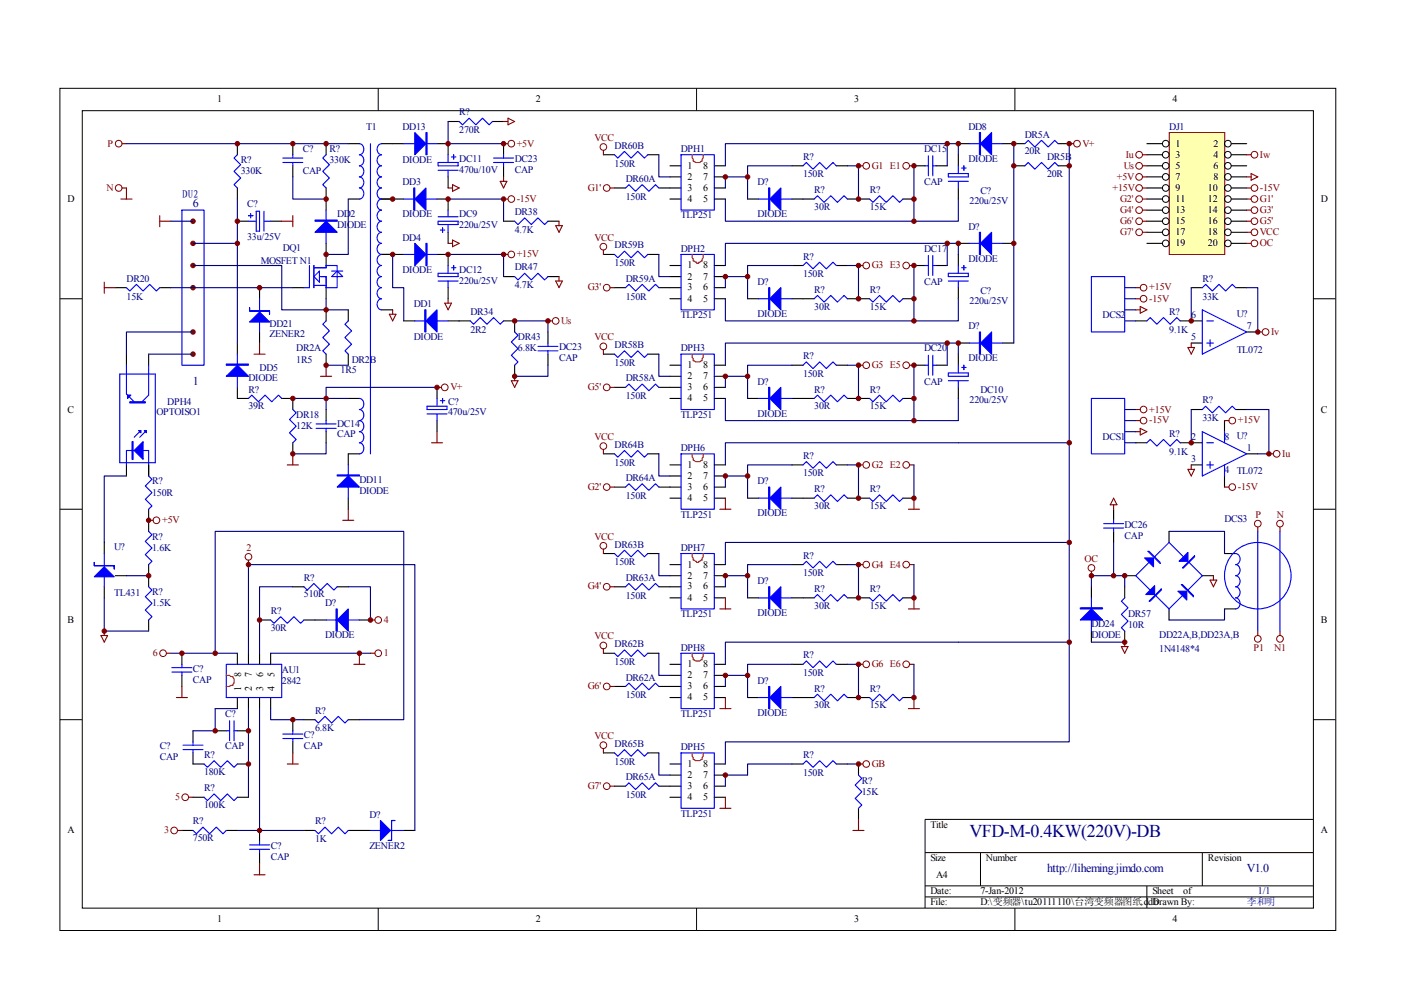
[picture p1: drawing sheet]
<svg xmlns="http://www.w3.org/2000/svg" width="297mm" height="210mm" viewBox="0 0 297 210" stroke-linecap="round" stroke-linejoin="round" font-family="sans-serif">
<g fill="none" stroke="#000" stroke-width=".21">
<path d="M12.7 18.7h270.5v178.6h-270.5zM80.2 18.7v4.7M147.7 18.7v4.7M215.2 18.7v4.7M17.4 23.5h261.1v169h-261.1zM12.7 63.3h4.7M278.4 63.3h4.7M12.7 108h4.7M278.4 108h4.7M12.7 152.6h4.7M278.4 152.6h4.7M278.4 173.7h-82.3v18.8"/>
<path d="M80.2 192.5v4.7M147.7 192.5v4.7M196.1 180.8h82.3M196.1 187.8h82.3M196.1 190.2h82.3M207.9 180.8v7M215.2 192.5v4.7M243.2 187.8v4.7M254.9 180.8v7"/>
</g>
<g fill="none" stroke="#000" stroke-width=".23">
<path d="M50.3 30.5v2.3M50.3 39.9v2.3M62.1 30.5v2.3M62.1 35.2v2.3M69.1 30.5v2.3M69.1 39.9v4.7M73.8 30.5h2.4M80.9 30.5h4.7M92.7 30.5h2.3v2.3M95 37.5v2.4M50.3 46.9h2.4M57.4 46.9h2.3"/>
<path d="M69.1 51.6v4.7M73.8 42.2h2.4M80.9 42.2h4.7M80.9 53.9h4.7M92.7 42.2h2.3v2.4M92.7 53.9h2.3v2.4M95 49.3v2.3M26.8 75.1v2.3M31.5 75.1v2.3M50.3 72.7v2.4M55 61v2.3M55 70.4v2.3"/>
<path d="M62.1 61h2.3M69.1 61v2.3M69.1 65.7v2.3M69.1 75.1v2.3M73.8 65.7v2.3M73.8 75.1v2.3M80.9 65.7h2.3M95 61v2.3M26.8 98.6v2.3M31.5 98.6v2.3M50.3 82.1v2.4h2.4M59.7 84.5h2.4v2.3"/>
<path d="M62.1 93.9v2.3M69.1 86.8v2.4M69.1 91.5v2.4M73.8 84.5h2.4M76.2 96.2h-2.4v2.4M92.7 82.1v2.4M92.7 89.2v2.3M22.1 115v2.4M31.5 108v4.7M31.5 119.7v4.7M73.8 105.6v2.4M22.1 124.4v2.4"/>
<path d="M24.5 122.1h2.3M31.5 131.5v2.3M38.6 138.5v2.4M50.3 138.5v2.4M52.7 138.5v2.4M55 138.5v2.4M55 131.5h2.4M57.4 138.5v2.4M62.1 124.4h2.3M64.4 131.5h4.7M71.5 124.4h2.3M76.2 131.5h2.3"/>
<path d="M38.6 143.2v2.3M40.9 159.6v2.4h2.4M40.9 154.9v2.4M45.6 154.9h2.4M50.3 147.9v2.3M50.3 154.9h2.4M52.7 147.9v2.3M55 147.9v2.3M57.4 147.9v2.3M62.1 152.6v2.3M62.1 157.3v2.3M64.4 152.6h2.4"/>
<path d="M73.8 152.6h2.4M38.6 176.1h2.3M40.9 169h2.4M48 176.1h2.3M50.3 162h2.4M50.3 169h2.4M55 176.1v2.3M64.4 176.1h2.4M73.8 176.1h4.7M85.6 176.1h2.4M55 180.8v2.3"/>
</g>
<g fill="none" stroke="#00f" stroke-width=".23">
<path d="M50.3 32.8l-.7 .7 1.4 1.4-1.4 1.4 1.4 1.4-1.4 1.5 .7 .7M60 34.5h4.2M60 33.5h4.2M62.1 32.8v.7M62.1 34.5v.7M69.1 32.8l-.7 .7 1.4 1.4-1.4 1.4 1.4 1.4-1.4 1.5 .7 .7M76.2 30.5a1.2 1.2 0 0 1 .9 1.1 1.2 1.2 0 0 1-.9 1.2 1.2 1.2 0 0 1 .9 1.2 1.2 1.2 0 0 1-.9 1.2 1.2 1.2 0 0 1 .9 1.1 1.2 1.2 0 0 1-.9 1.2 1.2 1.2 0 0 1 .9 1.2 1.2 1.2 0 0 1-.9 1.2 1.2 1.2 0 0 1 .9 1.1 1.2 1.2 0 0 1-.9 1.2M78.5 30.5v65.7M80.9 30.5a1.21 1.21 0 0 0-.9 1.1 1.21 1.21 0 0 0 .9 1.2 1.2 1.2 0 0 0-.9 1.2 1.2 1.2 0 0 0 .9 1.2 1.2 1.2 0 0 0-.9 1.1 1.2 1.2 0 0 0 .9 1.2 1.2 1.2 0 0 0-.9 1.2 1.2 1.2 0 0 0 .9 1.2 1.2 1.2 0 0 0-.9 1.1 1.2 1.2 0 0 0 .9 1.2 1.2 1.2 0 0 0-.9 1.2 1.2 1.2 0 0 0 .9 1.2 1.2 1.2 0 0 0-.9 1.1 1.2 1.2 0 0 0 .9 1.2 1.21 1.21 0 0 0-.9 1.2 1.21 1.21 0 0 0 .9 1.2 1.2 1.2 0 0 0-.9 1.1 1.2 1.2 0 0 0 .9 1.2 1.2 1.2 0 0 0-.9 1.2 1.2 1.2 0 0 0 .9 1.1 1.2 1.2 0 0 0-.9 1.2 1.2 1.2 0 0 0 .9 1.2 1.2 1.2 0 0 0-.9 1.2 1.2 1.2 0 0 0 .9 1.1 1.2 1.2 0 0 0-.9 1.2 1.2 1.2 0 0 0 .9 1.2 1.2 1.2 0 0 0-.9 1.2 1.2 1.2 0 0 0 .9 1.1 1.2 1.2 0 0 0-.9 1.2 1.2 1.2 0 0 0 .9 1.2M85.6 30.5h7.1M92.9 34.5h4.2v.7h-4.2zM92.9 36.1h4.2"/>
<path d="M95 32.8v1.7M95 36.1v1.4M95.7 33.3h1M96.2 32.8v.9M38.6 44.6h4.7v32.8h-4.7zM52.7 45.7h.9M52.7 46.9h1.6M53.1 45.3v.9M54.3 44.8h.7v4.2h-.7zM56 46.9h1.4M56 44.8v4.2M65.6 56.3v4.7h-1.2"/>
<path d="M66.6 56.8h2.5v-.5h2.4v4.7h-2.4v-2.4h-1.4M66.6 56.3v4.7M66.6 58.6l1.1-1.1v2.3zM69.1 44.6v7M70.3 58.6l1.2-1.1 1.2 1.1zM70.3 57.5h2.4M85.6 42.2h7.1M85.6 53.9h7.1M92.9 57.9h4.2v.7h-4.2zM92.9 46.9h4.2v.7h-4.2zM92.9 46h4.2M92.9 59.6h4.2"/>
<path d="M93.4 48.8h.9M93.8 48.3v1M95 44.6v1.4M95 47.6v1.7M95 56.3v1.6M95 59.6v1.4M95.7 56.8h1M96.2 56.3v.9M25.4 79.3h7.5v18.8h-7.5zM26.8 77.4v6.1l1.7 1.7M31.5 77.4v6.4l-1.4 1.4M50.3 75.1v7"/>
<path d="M55 63.3v7.1M66.6 60.5h2.5M69.1 68l-.7 .7 1.4 1.5-1.4 1.4 1.4 1.4-1.4 1.4 .7 .7M73.8 68l-.7 .7 1.4 1.5-1.4 1.4 1.4 1.4-1.4 1.4 .7 .7M26.8 98.6v-3.1h4.7v3.1M29.9 91.3l-1.4 1.4M31 91.3l-1.4 1.4M52.7 84.5l.7-.7 1.4 1.4 1.4-1.4 1.4 1.4 1.4-1.4 .7 .7M62.1 86.8l.7 .7-1.4 1.4 1.4 1.5-1.4 1.4 1.4 1.4-.7 .7M67 89.9h4.3M67 90.8h4.3M69.1 89.2v.7"/>
<path d="M69.1 90.8v.7M73.8 98.6v7M76.2 84.5a1.2 1.2 0 0 1 .9 1.2 1.2 1.2 0 0 1-.9 1.1 1.2 1.2 0 0 1 .9 1.2 1.2 1.2 0 0 1-.9 1.2 1.2 1.2 0 0 1 .9 1.2 1.2 1.2 0 0 1-.9 1.1 1.2 1.2 0 0 1 .9 1.2 1.2 1.2 0 0 1-.9 1.2 1.2 1.2 0 0 1 .9 1.2 1.2 1.2 0 0 1-.9 1.1M90.5 86.1h4.3v.7h-4.3zM90.5 87.8h4.3M92.7 84.5v1.6M92.7 87.8v1.4M93.4 85h.9M93.8 84.5v.9M22.1 117.4v7M31.5 100.9l.7 .7-1.4 1.4 1.4 1.4-1.4 1.5 1.4 1.4-.7 .7M31.5 112.7l.7 .7-1.4 1.4 1.4 1.4-1.4 1.4 1.4 1.4-.7 .7"/>
<path d="M31.5 124.4l.7 .7-1.4 1.4 1.4 1.4-1.4 1.4 1.4 1.5-.7 .7M57.4 131.5l.7 .7 1.4-1.4 1.4 1.4 1.4-1.4 1.4 1.4 .7-.7M64.4 124.4l.7 .7 1.5-1.4 1.4 1.4 1.4-1.4 1.4 1.4 .7-.7M69.1 131.5h7.1M36.4 142.5h4.3M36.4 141.6h4.3M38.6 140.9v.7M38.6 142.5v.7M38.8 158.9h4.2M38.8 158h4.2M40.9 157.3v.7M40.9 158.9v.7"/>
<path d="M48 140.9h11.7v7h-11.7zM48 154.9h.7M48.7 152.8v4.3M49.6 154.9h.7M49.6 152.8v4.3M60 156.6h4.2M60 155.6h4.2M62.1 154.9v.7M62.1 156.6v.7M66.8 152.6l.7 .7 1.4-1.4 1.4 1.4 1.4-1.4 1.4 1.4 .7-.7M40.9 176.1l.7 .7 1.4-1.4 1.4 1.4 1.5-1.4 1.4 1.4 .7-.7M43.3 162l.7 .7 1.4-1.4 1.4 1.4 1.4-1.4 1.4 1.4 .7-.7"/>
<path d="M43.3 169l.7 .7 1.4-1.4 1.4 1.4 1.4-1.4 1.4 1.4 .7-.7M52.9 179.1h4.2M55 178.4v.7M66.8 176.1l.7 .7 1.4-1.4 1.4 1.4 1.4-1.4 1.4 1.4 .7-.7M78.5 176.1h7.1M52.9 180.1h4.2M55 180.1v.7"/>
</g>
<g fill="#00f" stroke="#00f" stroke-width=".23">
<path d="M66.8 49.3l2.3-2.4 2.4 2.4z"/>
<path d="M71.5 103.3l2.3-2.4 2.4 2.4z"/>
<path d="M50.3 77.4l2.4 2.4h-4.7z"/>
<path d="M28.5 95.5l1.8-1.9v3.8z"/>
<path d="M30.6 91.3h.4v.5z"/>
<path d="M29.4 91.3h.5v.5z"/>
<path d="M27 83.8h.7l-.7 .7z"/>
<path d="M52.9 68.3l2.1-2.1 2.1 2.1z"/>
<path d="M71.5 131.5l2.3-2.4v4.7z"/>
<path d="M80.7 174l2.1 2.1-2.1 2.1z"/>
<path d="M88 28.1l2.3 2.4-2.3 2.3z"/>
<path d="M20 122.3l2.1-2.1 2.1 2.1z"/>
<path d="M90.3 39.9v4.7l-2.3-2.4z"/>
<path d="M88 51.6l2.3 2.3-2.3 2.4z"/>
<path d="M66.8 46.7h4.7v.2h-4.7z" fill-rule="evenodd"/>
<path d="M71.5 100.7h4.7v.2h-4.7z" fill-rule="evenodd"/>
<path d="M48 77.2h4.7v.2h-4.7z" fill-rule="evenodd"/>
<path d="M28 93.6h.2v3.8h-.2z" fill-rule="evenodd"/>
<path d="M27.5 85.2h3.3v.2h-3.3z" fill-rule="evenodd"/>
<path d="M52.9 65.2v.7h4.2v.7v-.7h-4.2z" fill-rule="evenodd"/>
<path d="M71.3 129.1h.2v4.7h-.2z" fill-rule="evenodd"/>
<path d="M83 174v4.2h-.7h.7v-4.2h.7z" fill-rule="evenodd"/>
<path d="M90.3 28.1h.2v4.7h-.2z" fill-rule="evenodd"/>
<path d="M20 119.2v.7h4.2v.8v-.8h-4.2z" fill-rule="evenodd"/>
<path d="M87.7 39.9h.3v4.7h-.3z" fill-rule="evenodd"/>
<path d="M90.3 51.6h.2v4.7h-.2z" fill-rule="evenodd"/>
</g>
<g fill="none" stroke="#800000" stroke-width=".21">
<circle cx="25.2" cy="30.5" r=".71"/>
<circle cx="25.2" cy="39.9" r=".71"/>
<circle cx="108.4" cy="30.5" r=".7"/>
<circle cx="94.3" cy="82.1" r=".71"/>
<circle cx="33.2" cy="110.3" r=".71"/>
<circle cx="52.7" cy="118.1" r=".7"/>
<circle cx="34.6" cy="138.5" r=".7"/>
<circle cx="80.2" cy="138.5" r=".71"/>
<circle cx="80.2" cy="131.5" r=".71"/>
<circle cx="36.9" cy="176.1" r=".71"/>
<circle cx="39.3" cy="169" r=".71"/>
</g>
<g fill="none" stroke="#800000" stroke-width=".23">
<path d="M25.9 30.5h.9M25.9 39.9h.9v2.3M95 39.9h.9M95.9 39.2l1.5 .7-1.5 .7zM106.8 30.5h.9M25.6 42.2h2.4M33.9 45.7v2.4M33.9 46.9h2.3M59.7 46.9h2.4M62.1 45.7v2.4M95 51.6h.9M95.9 50.9l1.5 .7-1.5 .7z"/>
<path d="M53.9 75.1h2.3M55 72.7v2.4M68 79.8h2.3M69.1 77.4v2.4M82.5 66.6h1.5l-.8 1.4zM83.2 65.7v.9M60.9 98.6h2.4M62.1 96.2v2.4M91.5 93.9h2.3M92.7 82.1h.9M92.7 91.5v2.4M31.5 110.3h1"/>
<path d="M52.7 118.8v.9M72.7 110.3h2.3M73.8 108v2.3M21.4 134.7h1.4l-.7 1.5zM22.1 133.8v.9M35.3 138.5h.9M76.2 138.5v2.4M78.5 131.5h1M78.5 138.5h1M37.4 147.9h2.3M38.6 145.5v2.4M62.1 159.6v2.4"/>
<path d="M75 140.9h2.4M37.6 176.1h1M40 169h.9M60.9 162h2.4M53.9 185.5h2.3M55 183.1v2.4"/>
</g>
<g fill="#800000" stroke="#800000" stroke-width=".21">
<circle cx="40.9" cy="61" r=".47"/>
<circle cx="40.9" cy="56.3" r=".47"/>
<circle cx="40.9" cy="51.6" r=".47"/>
<circle cx="40.9" cy="46.9" r=".47"/>
<circle cx="40.9" cy="75.1" r=".47"/>
<circle cx="40.9" cy="70.4" r=".47"/>
<circle cx="69.1" cy="30.5" r=".47"/>
<circle cx="50.3" cy="30.5" r=".47"/>
<circle cx="62.1" cy="30.5" r=".47"/>
<circle cx="69.1" cy="42.2" r=".47"/>
<circle cx="69.1" cy="53.9" r=".47"/>
<circle cx="69.1" cy="77.4" r=".47"/>
<circle cx="69.1" cy="65.7" r=".47"/>
<circle cx="55" cy="61" r=".47"/>
<circle cx="62.1" cy="84.5" r=".47"/>
<circle cx="62.1" cy="96.2" r=".47"/>
<circle cx="50.3" cy="51.6" r=".47"/>
<circle cx="50.3" cy="46.9" r=".47"/>
<circle cx="45.6" cy="154.9" r=".47"/>
<circle cx="52.7" cy="154.9" r=".47"/>
<circle cx="52.7" cy="162" r=".47"/>
<circle cx="55" cy="131.5" r=".47"/>
<circle cx="78.5" cy="131.5" r=".47"/>
<circle cx="55" cy="176.1" r=".47"/>
<circle cx="76.2" cy="138.5" r=".47"/>
<circle cx="38.6" cy="138.5" r=".47"/>
<circle cx="62.1" cy="152.6" r=".47"/>
<circle cx="45.6" cy="138.5" r=".47"/>
<circle cx="69.1" cy="84.5" r=".47"/>
<circle cx="92.7" cy="82.1" r=".47"/>
<circle cx="31.5" cy="122.1" r=".47"/>
<circle cx="31.5" cy="110.3" r=".47"/>
<circle cx="22.1" cy="133.8" r=".47"/>
<circle cx="52.7" cy="119.7" r=".47"/>
<circle cx="83.2" cy="42.2" r=".47"/>
</g>
<g fill="none" stroke="#000080" stroke-width=".23">
<path d="M26.8 30.5h47M62.1 37.5v4.7h7M36.2 46.9h4.7M40.9 56.3h18.8v9.4h9.4M50.3 42.2v9.4h-9.4M50.3 51.6v21.1M73.8 42.2v11.7h-4.7M31.5 75.1h9.4M40.9 70.4h-14.1v4.7M40.9 61h21.2M69.1 63.3v2.4h4.7M69.1 77.4h4.7"/>
<path d="M62.1 84.5h11.7M69.1 93.9v2.3h-7M92.7 82.1h-23.6v4.7M26.8 100.9h-4.7v14.1M22.1 126.8v7h9.4M26.8 122.1h4.7M36.2 138.5h14.1M45.6 138.5v-25.8h40v39.9h-9.4M52.7 138.5v-18.8h35.3v56.4M57.4 138.5h21.1M62.1 124.4h-7.1v14.1M73.8 124.4h4.7v7.1"/>
<path d="M50.3 150.2h-4.7v4.7h-4.7M52.7 150.2v18.8M55 150.2v25.9M57.4 150.2v2.4h7M50.3 176.1h14.1"/>
</g>
<path d="M48 143.2h.7l.2 .2h.5a2.01 2.01 0 0 1 0 1.9h-.5l-.2 .2h-.7" fill="none" stroke="#f00" stroke-width=".23"/>
<path d="M248 28.2h11.7v25.7h-11.7z" fill="#ffffb0"/>
<g fill="none" stroke="#800000" stroke-width=".21">
<path d="M247.9 28.1h11.8v25.8h-11.8z"/>
<circle cx="127.9" cy="31.2" r=".71"/>
<circle cx="128.6" cy="39.9" r=".7"/>
<circle cx="183.7" cy="35.2" r=".71"/>
<circle cx="192.1" cy="35.2" r=".71"/>
<circle cx="228.3" cy="30.5" r=".71"/>
<circle cx="241.5" cy="35.2" r=".71"/>
<circle cx="241.5" cy="32.8" r=".71"/>
<circle cx="241.5" cy="37.5" r=".71"/>
<circle cx="241.5" cy="39.9" r=".71"/>
<circle cx="266" cy="32.8" r=".71"/>
<circle cx="266" cy="39.9" r=".7"/>
<circle cx="108.4" cy="53.9" r=".7"/>
<circle cx="108.4" cy="42.2" r=".7"/>
<circle cx="127.9" cy="52.3" r=".71"/>
<circle cx="183.7" cy="56.3" r=".7"/>
<circle cx="192.1" cy="56.3" r=".7"/>
<circle cx="241.5" cy="49.2" r=".71"/>
<circle cx="241.5" cy="44.6" r=".71"/>
<circle cx="241.5" cy="46.9" r=".71"/>
<circle cx="241.5" cy="42.2" r=".71"/>
<circle cx="266" cy="49.2" r=".71"/>
<circle cx="266" cy="51.6" r=".71"/>
<circle cx="266" cy="44.6" r=".7"/>
<circle cx="266" cy="46.9" r=".7"/>
<circle cx="266" cy="42.2" r=".7"/>
<circle cx="117.8" cy="68" r=".71"/>
<circle cx="127.9" cy="73.4" r=".71"/>
<circle cx="128.6" cy="61" r=".7"/>
<circle cx="183.7" cy="77.4" r=".7"/>
<circle cx="192.1" cy="77.4" r=".7"/>
<circle cx="242.5" cy="61" r=".7"/>
<circle cx="242.5" cy="63.3" r=".7"/>
<circle cx="268.3" cy="70.4" r=".71"/>
<circle cx="127.9" cy="94.6" r=".71"/>
<circle cx="128.6" cy="82.1" r=".71"/>
<circle cx="183.7" cy="98.6" r=".71"/>
<circle cx="192.1" cy="98.6" r=".71"/>
<circle cx="242.5" cy="86.8" r=".7"/>
<circle cx="242.5" cy="89.2" r=".7"/>
<circle cx="261.3" cy="89.2" r=".71"/>
<circle cx="270.7" cy="96.2" r=".71"/>
<circle cx="127.9" cy="115.7" r=".71"/>
<circle cx="128.6" cy="103.3" r=".7"/>
<circle cx="183.7" cy="119.7" r=".7"/>
<circle cx="192.1" cy="119.7" r=".7"/>
<circle cx="261.3" cy="103.3" r=".71"/>
<circle cx="266.7" cy="111" r=".71"/>
<circle cx="271.4" cy="111" r=".71"/>
<circle cx="127.9" cy="136.9" r=".71"/>
<circle cx="128.6" cy="124.4" r=".7"/>
<circle cx="231.4" cy="120.4" r=".71"/>
<circle cx="266.7" cy="135.4" r=".71"/>
<circle cx="271.4" cy="135.4" r=".71"/>
<circle cx="127.9" cy="158" r=".71"/>
<circle cx="128.6" cy="145.5" r=".71"/>
<circle cx="183.7" cy="140.8" r=".71"/>
<circle cx="192.1" cy="140.8" r=".71"/>
<circle cx="128.6" cy="166.7" r=".7"/>
<circle cx="183.7" cy="162" r=".7"/>
</g>
<g fill="none" stroke="#000" stroke-width=".21">
<circle cx="247.2" cy="35.2" r=".71"/>
<circle cx="247.2" cy="32.8" r=".71"/>
<circle cx="247.2" cy="30.5" r=".7"/>
<circle cx="247.2" cy="37.5" r=".7"/>
<circle cx="247.2" cy="39.9" r=".7"/>
<circle cx="260.3" cy="35.2" r=".71"/>
<circle cx="260.3" cy="32.8" r=".71"/>
<circle cx="260.3" cy="39.9" r=".71"/>
<circle cx="260.3" cy="37.5" r=".71"/>
<circle cx="260.3" cy="30.5" r=".71"/>
<circle cx="247.2" cy="49.2" r=".71"/>
<circle cx="247.2" cy="51.6" r=".71"/>
<circle cx="247.2" cy="44.6" r=".7"/>
<circle cx="247.2" cy="46.9" r=".7"/>
<circle cx="247.2" cy="42.2" r=".7"/>
<circle cx="260.3" cy="49.2" r=".71"/>
<circle cx="260.3" cy="51.6" r=".71"/>
<circle cx="260.3" cy="44.6" r=".71"/>
<circle cx="260.3" cy="46.9" r=".71"/>
<circle cx="260.3" cy="42.2" r=".71"/>
</g>
<g fill="none" stroke="#000" stroke-width=".23">
<path d="M95 25.8h2.4M104.4 25.8h2.4M106.8 30.5v2.3M106.8 35.2v2.3M127.9 32.8h2.4M130.3 39.9h2.3M137.3 32.8h2.4M139.7 39.9h4.7M142 35.2h2.4M142 37.5h2.4M151.4 35.2h2.4M151.4 37.5h2.4"/>
<path d="M151.4 39.9h2.4M167.9 35.2h2.4M177.3 35.2h2.4M193.8 35.2h2.3M198.5 35.2h2.3M203.2 30.5h2.3M203.2 32.8v2.4M203.2 39.9v2.3M212.6 30.5h4.7M214.9 35.2h2.4M224.3 30.5h2.4M224.3 35.2h2.4"/>
<path d="M243.2 30.5h3.3M243.2 32.8h3.3M243.2 35.2h3.3M243.2 37.5h3.3M243.2 39.9h3.3M261 30.5h3.3M261 32.8h3.3M261 35.2h3.3M261 37.5h3.3M261 39.9h3.3M106.8 46.9h2.3M106.8 58.6h2.3"/>
<path d="M116.2 46.9h2.3M116.2 58.6h2.3M127.9 53.9h2.4M137.3 53.9h2.4M142 42.2h2.4M142 58.6h2.4M142 56.3h2.4M151.4 42.2h2.4M151.4 58.6h2.4M151.4 56.3h2.4M158.5 42.2h2.4M167.9 42.2h4.7"/>
<path d="M167.9 56.3h2.4M177.3 56.3h2.4M179.7 42.2h4.7M191.4 42.2h2.4M193.8 56.3h2.3M198.5 56.3h2.3M203.2 51.6h2.3M203.2 53.9v2.4M212.6 51.6h2.3M243.2 42.2h3.3M243.2 44.6h3.3M243.2 46.9h3.3"/>
<path d="M243.2 49.3h3.3M243.2 51.6h3.3M261 42.2h3.3M261 44.6h3.3M261 46.9h3.3M261 49.3h3.3M261 51.6h3.3M24.5 61h2.3M33.9 61h2.3M85.6 68h2.4M95 68h4.7M106.8 68h2.3v2.4"/>
<path d="M109.1 77.4v2.4M116.2 70.4v2.3M116.2 75.1v2.3M127.9 75.1h2.4M130.3 61h2.3M137.3 75.1h2.4M139.7 61h4.7M142 63.3h2.4M142 77.4h2.4M142 79.8h2.4M151.4 61h2.4M151.4 63.3h2.4"/>
<path d="M151.4 77.4h2.4M151.4 79.8h2.4M158.5 63.3h2.4M167.9 63.3h4.7M167.9 77.4h2.4M177.3 77.4h2.4M179.7 63.3h4.7M191.4 63.3h2.4M193.8 77.4h2.3M198.5 77.4h2.3M203.2 61v2.3M203.2 75.1v2.3"/>
<path d="M203.2 72.7h2.3M212.6 72.7h2.3M240.8 68h2.4M250.2 68h4.7M252.6 61h2.3M252.6 72.7h2.3M262 61h2.3M264.3 70.4h2.4M127.9 96.2h2.4M130.3 82.1h2.3M137.3 96.2h2.4M139.7 82.1h4.7"/>
<path d="M142 84.5h2.4M142 98.6h2.4M151.4 82.1h2.4M151.4 84.5h2.4M151.4 98.6h2.4M158.5 84.5h2.4M167.9 84.5h4.7M167.9 98.6h2.4M177.3 98.6h2.4M179.7 84.5h4.7M191.4 84.5h2.4M203.2 82.1v2.4"/>
<path d="M240.8 93.9h2.4M250.2 93.9h4.7M252.6 98.6h2.3M252.6 86.8h2.3M259.6 89.2v2.3M262 86.8h2.3M264.3 96.2h2.4M127.9 117.4h2.4M130.3 103.3h2.3M137.3 117.4h2.4M139.7 103.3h4.7M142 100.9h2.4"/>
<path d="M142 105.6h2.4M142 119.7h2.4M151.4 100.9h2.4M151.4 103.3h2.4M151.4 105.6h2.4M151.4 119.7h2.4M158.5 105.6h2.4M167.9 105.6h4.7M167.9 119.7h2.4M177.3 119.7h2.4M179.7 105.6h4.7M191.4 105.6h2.4"/>
<path d="M236.1 108v2.3M236.1 112.7v2.3M247.9 112.7v2.3M259.6 117.4h2.4M259.6 100.9v2.4M127.9 138.5h2.4M130.3 124.4h2.3M137.3 138.5h2.4M139.7 124.4h4.7M142 122.1h2.4M142 126.8h2.4M151.4 122.1h2.4"/>
<path d="M151.4 124.4h2.4M151.4 126.8h2.4M158.5 126.8h2.4M167.9 126.8h4.7M179.7 126.8h4.7M191.4 126.8h2.4M231.4 124.4v2.4M231.4 133.8v2.4M238.5 122.1h2.3M238.5 124.4v2.4M238.5 133.8v2.4M247.9 129.1v2.4"/>
<path d="M254.9 122.1h2.4M259.6 129.1h2.4M127.9 159.6h2.4M130.3 145.5h2.3M137.3 159.6h2.4M139.7 145.5h4.7M142 140.9h2.4M142 143.2h2.4M142 147.9h2.4M151.4 140.9h2.4M151.4 143.2h2.4M151.4 145.5h2.4"/>
<path d="M151.4 147.9h2.4M158.5 147.9h2.4M167.9 140.9h2.4M167.9 147.9h4.7M177.3 140.9h2.4M179.7 147.9h4.7M191.4 147.9h2.4M130.3 166.7h2.3M139.7 166.7h4.7M142 162h2.4M142 164.3h2.4M142 169h2.4"/>
<path d="M151.4 162h2.4M151.4 164.3h2.4M151.4 166.7h2.4M151.4 169h2.4M167.9 162h2.4M177.3 162h2.4M182 162v2.3M182 171.4v2.3"/>
</g>
<g fill="none" stroke="#800000" stroke-width=".23">
<path d="M106.1 38.4h1.4l-.7 1.5zM106.8 25.8h.9M106.8 37.5v.9M107.7 25.1l1.4 .7-1.4 .7zM127.9 31.9v.9M129.3 39.9h1M182 35.2h1M192.8 35.2h1M226.7 30.5h.9M242.2 37.5h1M242.2 39.9h1M242.2 35.2h1"/>
<path d="M242.2 32.8h1M264.3 37.5h1M264.3 39.9h1M264.3 32.8h1M265.3 36.8l1.4 .7-1.4 .7zM22.1 59.8v2.4M106.8 42.2h.9M106.8 53.9h.9M117.8 47.8h1.4l-.7 1.5zM117.8 59.6h1.4l-.7 1.4zM118.5 46.9v.9M118.5 58.6v1"/>
<path d="M127.9 53v.9M182 56.3h1M192.8 56.3h1M242.2 49.3h1M242.2 46.9h1M242.2 44.6h1M242.2 42.2h1M264.3 49.3h1M264.3 46.9h1M264.3 44.6h1M264.3 42.2h1M264.3 51.6h1"/>
<path d="M22.1 61h2.4M94.3 64.3h1.4l-.7 1.4zM95 63.3v1M109.1 79.8v.9M116.2 68h.9M127.9 74.1v1M129.3 61h1M182 77.4h1M192.8 77.4h1M240.8 61h.9M240.8 63.3h.9M240.8 65.7h.9"/>
<path d="M241.7 65l1.5 .7-1.5 .7zM251.9 73.7h1.4l-.7 1.4zM252.6 72.7v1M266.7 70.4h.9M108.4 80.7h1.4l-.7 1.4zM127.9 95.3v.9M129.3 82.1h1M182 98.6h1M192.8 98.6h1M240.8 86.8h.9M240.8 89.2h.9M240.8 91.5h.9"/>
<path d="M241.7 90.8l1.5 .7-1.5 .7zM251.9 99.5h1.4l-.7 1.4zM252.6 98.6v.9M259.6 89.2h1M269 96.2h1M127.9 116.4v1M129.3 103.3h1M152.6 108h2.4M153.8 105.6v2.4M182 119.7h1M192.6 108h2.4M192.8 119.7h1"/>
<path d="M193.8 105.6v2.4M236.1 105.6l.7 1.4h-1.4zM236.1 107v1M259.6 103.3h1M266.7 111.7v1M271.4 111.7v1M127.9 137.6v.9M129.3 124.4h1M152.6 129.1h2.4M153.8 126.8v2.3M192.6 129.1h2.4M193.8 126.8v2.3"/>
<path d="M231.4 121.1v1M237.7 137.1h1.5l-.7 1.4zM238.5 136.2v.9M256.6 123h1.4l-.7 1.4zM257.3 122.1v.9M266.7 133.8v.9M271.4 133.8v.9M127.9 158.7v.9M129.3 145.5h1M152.6 150.2h2.4M153.8 147.9v2.3M182 140.9h1"/>
<path d="M192.6 150.2h2.4M192.8 140.9h1M193.8 147.9v2.3M129.3 166.7h1M152.6 171.4h2.4M153.8 169v2.4M180.8 176.1h2.4M182 162h1M182 173.7v2.4"/>
</g>
<g fill="none" stroke="#00f" stroke-width=".23">
<path d="M97.4 25.8l.7 .7 1.4-1.4 1.4 1.4 1.4-1.4 1.4 1.4 .7-.7M104.6 33.5h4.3M104.6 34.5h4.3M106.8 32.8v.7M106.8 34.5v.7M130.3 32.8l.7 .7 1.4-1.4 1.4 1.4 1.4-1.4 1.4 1.4 .7-.7M132.6 39.9l.7-.7 1.4 1.4 1.5-1.4 1.4 1.4 1.4-1.4 .7 .7M144.4 32.8h7v11.8h-7zM170.3 35.2l.7-.7 1.4 1.4 1.4-1.4 1.4 1.4 1.4-1.4 .7 .7M196.1 35.2h.7M196.8 33v4.3M197.8 35.2h.7"/>
<path d="M197.8 33v4.3M201.1 36.8h4.2v.7h-4.2zM201.1 38.4h4.2M203.2 35.2v1.6M203.2 38.4v1.5M203.9 35.6h.9M204.4 35.2v.9M205.5 30.5h7.1M217.3 30.5l.7-.7 1.4 1.4 1.4-1.4 1.4 1.4 1.4-1.4 .7 .7M217.3 35.2l.7-.7 1.4 1.4 1.4-1.4 1.4 1.4 1.4-1.4 .7 .7M109.1 58.6l.7 .7 1.4-1.4 1.4 1.4 1.5-1.4 1.4 1.4 .7-.7M109.1 46.9l.7 .7 1.4-1.4 1.4 1.4 1.5-1.4 1.4 1.4 .7-.7"/>
<path d="M130.3 53.9l.7 .8 1.4-1.5 1.4 1.5 1.4-1.5 1.4 1.5 .7-.8M144.4 53.9h7v11.8h-7zM160.9 42.2h7M170.3 56.3l.7-.7 1.4 1.4 1.4-1.4 1.4 1.4 1.4-1.4 .7 .7M172.6 42.2l.7-.7 1.4 1.4 1.4-1.4 1.5 1.4 1.4-1.4 .7 .7M184.4 42.2l.7 .7 1.4-1.4 1.4 1.4 1.4-1.4 1.4 1.4 .7-.7M196.1 56.3h.7M196.8 54.2v4.2M197.8 54.2v4.2M197.8 56.3h.7M201.1 57.9h4.2v.7h-4.2zM201.1 59.6h4.2"/>
<path d="M203.2 56.3v1.6M203.2 59.6v1.4M203.9 56.8h.9M204.4 56.3v.9M205.5 51.6h7.1M231.4 58.6h7.1v11.8h-7.1zM26.8 61l.7 .7 1.4-1.4 1.4 1.4 1.4-1.4 1.5 1.4 .7-.7M88 68h7M99.7 68l.7 .7 1.4-1.4 1.4 1.4 1.4-1.4 1.5 1.4 .7-.7M109.1 70.4l.7 .7-1.4 1.4 1.4 1.4-1.4 1.4 1.4 1.4-.7 .7M114.1 73.4h4.2M114.1 74.4h4.2"/>
<path d="M116.2 72.7v.7M116.2 74.4v.7M130.3 75.1l.7 .7 1.4-1.4 1.4 1.4 1.4-1.4 1.4 1.4 .7-.7M132.6 61l.7-.7 1.4 1.4 1.5-1.4 1.4 1.4 1.4-1.4 .7 .7M144.4 75.1h7v11.7h-7zM160.9 63.3h7M170.3 77.4l.7-.7 1.4 1.4 1.4-1.4 1.4 1.4 1.4-1.4 .7 .7M172.6 63.3l.7-.7 1.4 1.4 1.4-1.4 1.5 1.4 1.4-1.4 .7 .7M184.4 63.3l.7 .7 1.4-1.4 1.4 1.4 1.4-1.4 1.4 1.4 .7-.7M196.1 77.4h.7M196.8 75.3v4.2M197.8 75.3v4.2"/>
<path d="M197.8 77.4h.7M201.1 79.1h4.2v.7h-4.2zM203.2 77.4v1.7M203.9 77.9h.9M204.4 77.4v1M205.5 72.7h7.1M243.2 68l.7-.7 1.4 1.4 1.4-1.4 1.4 1.4 1.4-1.4 .7 .7M254.9 61l.7-.7 1.4 1.4 1.4-1.4 1.5 1.4 1.4-1.4 .7 .7M254.9 65.7l9.4 4.7-9.4 4.7zM255.9 68h1.4M255.9 72.7h1.4M256.6 72v1.4"/>
<path d="M130.3 96.2l.7 .7 1.4-1.4 1.4 1.4 1.4-1.4 1.4 1.4 .7-.7M132.6 82.1l.7-.7 1.4 1.4 1.5-1.4 1.4 1.4 1.4-1.4 .7 .7M144.4 96.2h7v11.8h-7zM160.9 84.5h7M170.3 98.6l.7-.7 1.4 1.4 1.4-1.4 1.4 1.4 1.4-1.4 .7 .7M172.6 84.5l.7-.7 1.4 1.4 1.4-1.4 1.5 1.4 1.4-1.4 .7 .7M184.4 84.5l.7 .7 1.4-1.4 1.4 1.4 1.4-1.4 1.4 1.4 .7-.7M201.1 80.7h4.2M203.2 80.7v1.4M231.4 84.5h7.1v11.7h-7.1zM243.2 93.9l.7-.7 1.4 1.4 1.4-1.4 1.4 1.4 1.4-1.4 .7 .7M254.9 86.8l.7-.7 1.4 1.4 1.4-1.4 1.5 1.4 1.4-1.4 .7 .7"/>
<path d="M254.9 91.5l9.4 4.7-9.4 4.7zM255.9 93.9h1.4M255.9 98.6h1.4M256.6 97.9v1.4M259.6 91.5v2.4M259.6 98.6v2.3M130.3 117.4l.7 .7 1.4-1.4 1.4 1.4 1.4-1.4 1.4 1.4 .7-.7M132.6 103.3l.7-.7 1.4 1.4 1.5-1.4 1.4 1.4 1.4-1.4 .7 .7M144.4 117.4h7v11.7h-7zM160.9 105.6h7M170.3 119.7l.7-.7 1.4 1.4 1.4-1.4 1.4 1.4 1.4-1.4 .7 .7M172.6 105.6l.7-.7 1.4 1.4 1.4-1.4 1.5 1.4 1.4-1.4 .7 .7"/>
<path d="M184.4 105.6l.7 .7 1.4-1.4 1.4 1.4 1.4-1.4 1.4 1.4 .7-.7M234 112h4.2M234 111h4.2M236.1 110.3v.7M236.1 112v.7M243.4 116.9h.2l2.4 2.3v.3zM243.6 119.2l-2.8 2.9 3.1 3M244.8 118.1l3.1-3.1 3 3.1M252.1 119.2l2.8 2.9-3 3M262 117.4a1.2 1.2 0 0 1 .9 1.1 1.2 1.2 0 0 1-.9 1.2 1.2 1.2 0 0 1 .9 1.2 1.2 1.2 0 0 1-.9 1.2 1.2 1.2 0 0 1 .9 1.1 1.2 1.2 0 0 1-.9 1.2 1.2 1.2 0 0 1 .9 1.2 1.2 1.2 0 0 1-.9 1.2M266.7 112.7v21.1M271.4 112.7v21.1"/>
<path d="M130.3 138.5l.7 .7 1.4-1.4 1.4 1.4 1.4-1.4 1.4 1.4 .7-.7M132.6 124.4l.7-.7 1.4 1.4 1.5-1.4 1.4 1.4 1.4-1.4 .7 .7M144.4 138.5h7v11.7h-7zM160.9 126.8h7M172.6 126.8l.7-.7 1.4 1.4 1.4-1.4 1.5 1.4 1.4-1.4 .7 .7M184.4 126.8l.7 .7 1.4-1.4 1.4 1.4 1.4-1.4 1.4 1.4 .7-.7M231.4 126.8v7M238.5 126.8l-.8 .7 1.5 1.4-1.5 1.4 1.5 1.4-1.5 1.4 .8 .7M243.6 127.5l2.6-2.6v.2l-2.3 2.4zM245 126.3l2.9 2.8 2.8-2.8M250.4 123.9h.3l2.3 2.4v.2zM250.7 120.4l2.6-2.6v.3l-2.4 2.3z"/>
<path d="M262 126.8a1.2 1.2 0 0 1 .9 1.1 1.2 1.2 0 0 1-.9 1.2M130.3 159.6l.7 .7 1.4-1.4 1.4 1.4 1.4-1.4 1.4 1.4 .7-.7M132.6 145.5l.7-.7 1.4 1.5 1.5-1.5 1.4 1.5 1.4-1.5 .7 .7M144.4 159.6h7v11.8h-7zM160.9 147.9h7M170.3 140.9l.7-.8 1.4 1.5 1.4-1.5 1.4 1.5 1.4-1.5 .7 .8M172.6 147.9l.7-.7 1.4 1.4 1.4-1.4 1.5 1.4 1.4-1.4 .7 .7M184.4 147.9l.7 .7 1.4-1.4 1.4 1.4 1.4-1.4 1.4 1.4 .7-.7M132.6 166.7l.7-.7 1.4 1.4 1.5-1.4 1.4 1.4 1.4-1.4 .7 .7M170.3 162l.7-.7 1.4 1.4 1.4-1.4 1.4 1.4 1.4-1.4 .7 .7M182 164.3l.7 .7-1.4 1.5 1.4 1.4-1.4 1.4 1.4 1.4-.7 .7"/>
<circle cx="266.7" cy="122.1" r="7.1"/>
</g>
<g fill="#00f" stroke="#00f" stroke-width=".23">
<path d="M90.3 68l2.4-2.3v4.7z"/>
<path d="M165.6 39.9v4.7l-2.4-2.4z"/>
<path d="M207.9 30.5l2.3-2.4v4.7z"/>
<path d="M163.2 63.3l2.4-2.3v4.7z"/>
<path d="M207.9 51.6l2.3-2.3v4.6z"/>
<path d="M163.2 84.5l2.4-2.4v4.7z"/>
<path d="M207.9 72.7l2.3-2.3v4.7z"/>
<path d="M165.6 103.3v4.7l-2.4-2.4z"/>
<path d="M163.2 126.8l2.4-2.4v4.7z"/>
<path d="M163.2 147.9l2.4-2.4v4.7z"/>
<path d="M231.4 129.1l2.4 2.4h-4.8z"/>
<path d="M242.7 118.3h1.9v1.9z"/>
<path d="M250 119l1.9-1.9v1.9z"/>
<path d="M249.7 125.3h1.9v1.9z"/>
<path d="M242.9 126.1l1.9-1.9v1.9z"/>
<path d="M90.1 65.7h.2v4.7h-.2z" fill-rule="evenodd"/>
<path d="M163 39.9h.2v4.7h-.2z" fill-rule="evenodd"/>
<path d="M207.7 28.1h.2v4.7h-.2z" fill-rule="evenodd"/>
<path d="M163 61h.2v4.7h-.2z" fill-rule="evenodd"/>
<path d="M207.7 49.3h.2v4.6h-.2z" fill-rule="evenodd"/>
<path d="M163 82.1h.2v4.7h-.2z" fill-rule="evenodd"/>
<path d="M207.7 70.4h.2v4.7h-.2z" fill-rule="evenodd"/>
<path d="M163 103.3h.2v4.7h-.2z" fill-rule="evenodd"/>
<path d="M163 124.4h.2v4.7h-.2z" fill-rule="evenodd"/>
<path d="M163 145.5h.2v4.7h-.2z" fill-rule="evenodd"/>
<path d="M229 128.9h4.8v.2h-4.8z" fill-rule="evenodd"/>
</g>
<g fill="none" stroke="#000080" stroke-width=".23">
<path d="M95 25.8v4.7h11.8M139.7 32.8v4.7h2.3M158.5 37.5h-4.7v2.4M167.9 35.2h-9.4v7M179.7 35.2h2.3v7M193.8 35.2v11.7M200.8 30.5v4.7M203.2 32.8v-2.3h-49.4v4.7M214.9 30.5v42.2M226.7 30.5v105.7h-72.9v4.7M83.2 53.9v7.1h2.4v7M95 42.2h11.8v4.7"/>
<path d="M95 53.9h11.8v4.7M139.7 53.9v4.7h2.3M153.8 42.2v4.7h49.4v-4.7M158.5 58.6h-4.7v2.4M167.9 56.3h-9.4v7M179.7 56.3h2.3v7M193.8 56.3v11.7M200.8 51.6v4.7M203.2 53.9v-2.3h-49.4v4.7M36.2 61h4.7M109.1 68h7.1v2.4M116.2 77.4v2.4h-7.1"/>
<path d="M139.7 75.1v4.7h2.3M153.8 63.3v4.7h49.4v-4.7M158.5 79.8h-4.7v2.3M167.9 77.4h-9.4v7.1M179.7 77.4h2.3v7.1M193.8 77.4v11.8M200.8 72.7v4.7M203.2 75.1v-2.4h-49.4v4.7M238.5 61h2.3M238.5 63.3h2.3M238.5 65.7h2.3M238.5 68h2.3"/>
<path d="M252.6 61v7M264.3 61h2.4v9.4M139.7 96.2v4.7h2.3M153.8 84.5v4.7h49.4v-4.7M167.9 98.6h-9.4v7M179.7 98.6h2.3v7M193.8 98.6v7M226.7 93.9h-72.9v4.7M238.5 93.9h2.3M238.5 86.8h2.3M238.5 89.2h2.3M238.5 91.5h2.3"/>
<path d="M252.6 86.8v7.1M264.3 86.8h4.7v9.4h-2.3M139.7 117.4v4.7h2.3M158.5 100.9h-4.7v2.4M167.9 119.7h-9.4v7.1M179.7 119.7h2.3v7.1M193.8 119.7v7.1M226.7 115h-72.9v4.7M236.1 115v7.1M247.9 112.7h11.7v4.7M139.7 138.5v4.7h2.3M158.5 122.1h-4.7v2.3"/>
<path d="M226.7 136.2v21.1h-72.9v4.7M231.4 124.4v-2.3h7.1v2.3M231.4 136.2h7.1M259.6 129.1v2.4h-11.7M139.7 159.6v4.7h2.3M158.5 143.2h-4.7v2.3M167.9 140.9h-9.4v7M179.7 140.9h2.3v7M193.8 140.9v7M167.9 162h-9.4v2.3h-4.7v2.4M179.7 162h2.3"/>
</g>
<g fill="#800000" stroke="#800000" stroke-width=".21">
<circle cx="116.2" cy="68" r=".47"/>
<circle cx="109.1" cy="68" r=".47"/>
<circle cx="109.1" cy="79.8" r=".47"/>
<circle cx="83.2" cy="53.9" r=".47"/>
<circle cx="106.8" cy="30.5" r=".47"/>
<circle cx="95" cy="30.5" r=".47"/>
<circle cx="95" cy="42.2" r=".47"/>
<circle cx="106.8" cy="42.2" r=".47"/>
<circle cx="95" cy="53.9" r=".47"/>
<circle cx="106.8" cy="53.9" r=".47"/>
<circle cx="153.8" cy="37.5" r=".47"/>
<circle cx="182" cy="42.2" r=".47"/>
<circle cx="193.8" cy="42.2" r=".47"/>
<circle cx="214.9" cy="30.5" r=".47"/>
<circle cx="203.2" cy="30.5" r=".47"/>
<circle cx="182" cy="35.2" r=".47"/>
<circle cx="193.8" cy="46.9" r=".47"/>
<circle cx="158.5" cy="37.5" r=".47"/>
<circle cx="153.8" cy="58.6" r=".47"/>
<circle cx="182" cy="63.3" r=".47"/>
<circle cx="193.8" cy="63.3" r=".47"/>
<circle cx="214.9" cy="51.6" r=".47"/>
<circle cx="203.2" cy="51.6" r=".47"/>
<circle cx="182" cy="56.3" r=".47"/>
<circle cx="193.8" cy="68" r=".47"/>
<circle cx="158.5" cy="58.6" r=".47"/>
<circle cx="153.8" cy="79.8" r=".47"/>
<circle cx="182" cy="84.5" r=".47"/>
<circle cx="193.8" cy="84.5" r=".47"/>
<circle cx="203.2" cy="72.7" r=".47"/>
<circle cx="182" cy="77.4" r=".47"/>
<circle cx="193.8" cy="89.2" r=".47"/>
<circle cx="158.5" cy="79.8" r=".47"/>
<circle cx="153.8" cy="100.9" r=".47"/>
<circle cx="182" cy="105.6" r=".47"/>
<circle cx="193.8" cy="105.6" r=".47"/>
<circle cx="182" cy="98.6" r=".47"/>
<circle cx="158.5" cy="100.9" r=".47"/>
<circle cx="153.8" cy="122.1" r=".47"/>
<circle cx="182" cy="126.8" r=".47"/>
<circle cx="193.8" cy="126.8" r=".47"/>
<circle cx="182" cy="119.7" r=".47"/>
<circle cx="158.5" cy="122.1" r=".47"/>
<circle cx="153.8" cy="143.2" r=".47"/>
<circle cx="182" cy="147.9" r=".47"/>
<circle cx="193.8" cy="147.9" r=".47"/>
<circle cx="182" cy="140.8" r=".47"/>
<circle cx="158.5" cy="143.2" r=".47"/>
<circle cx="226.7" cy="30.5" r=".47"/>
<circle cx="214.9" cy="35.2" r=".47"/>
<circle cx="226.7" cy="35.2" r=".47"/>
<circle cx="226.7" cy="136.2" r=".47"/>
<circle cx="226.7" cy="115" r=".47"/>
<circle cx="226.7" cy="93.9" r=".47"/>
<circle cx="153.8" cy="164.3" r=".47"/>
<circle cx="193.8" cy="35.2" r=".47"/>
<circle cx="193.8" cy="77.4" r=".47"/>
<circle cx="193.8" cy="56.3" r=".47"/>
<circle cx="200.8" cy="51.6" r=".47"/>
<circle cx="200.8" cy="30.5" r=".47"/>
<circle cx="200.8" cy="72.7" r=".47"/>
<circle cx="252.6" cy="93.9" r=".47"/>
<circle cx="269" cy="96.2" r=".47"/>
<circle cx="252.6" cy="68" r=".47"/>
<circle cx="266.7" cy="70.4" r=".47"/>
<circle cx="238.5" cy="136.2" r=".47"/>
<circle cx="231.4" cy="122.1" r=".47"/>
<circle cx="238.5" cy="122.1" r=".47"/>
<circle cx="236.1" cy="122.1" r=".47"/>
<circle cx="182" cy="162" r=".47"/>
</g>
<path d="M146.7 32.8v.7l.3 .2v.5a2.02 2.02 0 0 0 1.9 0v-.5l.2-.2v-.7M146.7 53.9v.8l.3 .2v.5l.7 .2v.2h.5v-.2l.7-.2v-.5l.2-.2v-.8M146.7 75.1v.7l.3 .2v.5a1.98 1.98 0 0 0 1.9 0v-.5l.2-.2v-.7M146.7 96.2v.7l.3 .3v.4a2.02 2.02 0 0 0 1.9 0v-.4l.2-.3v-.7M146.7 117.4v.7l.3 .2v.5l.7 .2v.2h.5v-.2l.7-.2v-.5l.2-.2v-.7M146.7 138.5v.7l.3 .2v.5a2.02 2.02 0 0 0 1.9 0v-.5l.2-.2v-.7M146.7 159.6v.7l.3 .3v.5a2.02 2.02 0 0 0 1.9 0v-.5l.2-.3v-.7" fill="none" stroke="#f00" stroke-width=".23"/>
<text font-size="3.8" fill="#000080" x="205.6" y="177.5">VFD-M-0.4KW(220V)-DB</text>
<g font-size="2.5" fill="#000080">
<text x="40.9" y="44">6</text>
<text x="40.9" y="81.5">1</text>
<text x="222" y="184.8">http://liheming.jimdo.com</text>
<text x="264.3" y="184.8">V1.0</text>
</g>
<text font-size="2.3" fill="#000080" x="38.6" y="41.9">DU2</text>
<g font-size="2.1">
<text x="46.1" y="21.7">1</text>
<text x="113.6" y="21.7">2</text>
<text x="181.1" y="21.7">3</text>
<text x="248.6" y="21.7">4</text>
<text x="145.8" y="35.7">1</text>
<text x="149.1" y="35.7">8</text>
<text x="249.3" y="31.1">1</text>
<text x="249.3" y="33.5">3</text>
<text x="249.3" y="35.7">5</text>
<text x="257.3" y="31.1">2</text>
<text x="257.3" y="33.5">4</text>
<text x="257.3" y="35.7">6</text>
<text x="145.8" y="38.1">2</text>
<text x="145.8" y="40.5">3</text>
<text x="149.1" y="40.5">6</text>
<text x="149.1" y="38.1">7</text>
<text x="249.3" y="38.1">7</text>
<text x="249.3" y="40.5">9</text>
<text x="256.1" y="40.5">10</text>
<text x="257.3" y="38.1">8</text>
<text x="14.3" y="42.8">D</text>
<text x="145.8" y="42.8">4</text>
<text x="149.1" y="42.8">5</text>
<text x="249.3" y="42.8">11</text>
<text x="249.3" y="45.1">13</text>
<text x="249.3" y="47.5">15</text>
<text x="256.1" y="42.8">12</text>
<text x="256.1" y="45.1">14</text>
<text x="256.1" y="47.5">16</text>
<text x="280.1" y="42.8">D</text>
<text x="249.3" y="49.9">17</text>
<text x="249.3" y="52.2">19</text>
<text x="256.1" y="49.9">18</text>
<text x="256.1" y="52.2">20</text>
<text x="145.8" y="56.9">1</text>
<text x="145.8" y="59.3">2</text>
<text x="149.1" y="59.3">7</text>
<text x="149.1" y="56.9">8</text>
<text x="145.8" y="61.6">3</text>
<text x="145.8" y="63.9">4</text>
<text x="149.1" y="63.9">5</text>
<text x="149.1" y="61.6">6</text>
<text x="145.8" y="78.1">1</text>
<text x="145.8" y="80.4">2</text>
<text x="145.8" y="82.7">3</text>
<text x="149.1" y="82.7">6</text>
<text x="149.1" y="80.4">7</text>
<text x="149.1" y="78.1">8</text>
<text x="14.3" y="87.5">C</text>
<text x="145.8" y="85.1">4</text>
<text x="149.1" y="85.1">5</text>
<text x="280.1" y="87.5">C</text>
<text x="145.8" y="99.2">1</text>
<text x="145.8" y="101.5">2</text>
<text x="149.1" y="101.5">7</text>
<text x="149.1" y="99.2">8</text>
<text x="145.8" y="103.9">3</text>
<text x="145.8" y="106.2">4</text>
<text x="149.1" y="106.2">5</text>
<text x="149.1" y="103.9">6</text>
<text x="145.8" y="120.3">1</text>
<text x="145.8" y="122.7">2</text>
<text x="145.8" y="125">3</text>
<text x="149.1" y="125">6</text>
<text x="149.1" y="122.7">7</text>
<text x="149.1" y="120.3">8</text>
<text x="145.8" y="127.4">4</text>
<text x="149.1" y="127.4">5</text>
<text x="14.3" y="132.1">B</text>
<text x="280.1" y="132.1">B</text>
<text x="51.1" y="143.4" transform="rotate(-90 51.1 143.4)">8</text>
<text x="53.4" y="143.4" transform="rotate(-90 53.4 143.4)">7</text>
<text x="55.8" y="143.4" transform="rotate(-90 55.8 143.4)">6</text>
<text x="58.2" y="143.4" transform="rotate(-90 58.2 143.4)">5</text>
<text x="145.8" y="141.5">1</text>
<text x="145.8" y="143.8">2</text>
<text x="149.1" y="143.8">7</text>
<text x="149.1" y="141.5">8</text>
<text x="51.1" y="146.5" transform="rotate(-90 51.1 146.5)">1</text>
<text x="53.4" y="146.5" transform="rotate(-90 53.4 146.5)">2</text>
<text x="55.8" y="146.5" transform="rotate(-90 55.8 146.5)">3</text>
<text x="58.2" y="146.5" transform="rotate(-90 58.2 146.5)">4</text>
<text x="145.8" y="146.1">3</text>
<text x="145.8" y="148.5">4</text>
<text x="149.1" y="148.5">5</text>
<text x="149.1" y="146.1">6</text>
<text x="145.8" y="162.6">1</text>
<text x="145.8" y="164.9">2</text>
<text x="145.8" y="167.3">3</text>
<text x="149.1" y="167.3">6</text>
<text x="149.1" y="164.9">7</text>
<text x="149.1" y="162.6">8</text>
<text x="145.8" y="169.6">4</text>
<text x="149.1" y="169.6">5</text>
<text x="14.3" y="176.7">A</text>
<text x="197.3" y="175.5">Title</text>
<text x="280.1" y="176.7">A</text>
<text x="197.3" y="182.6">Size</text>
<text x="209" y="182.6">Number</text>
<text x="256.1" y="182.6">Revision</text>
<text x="197.3" y="189.6">Date:</text>
<text x="197.3" y="192">File:</text>
<text x="198.5" y="186.1">A4</text>
<text x="207.9" y="189.6">7-Jan-2012</text>
<text x="207.9" y="192">D:\变频器\tu20111110\台湾变频器图纸.ddb</text>
<text x="244.3" y="189.6">Sheet</text>
<text x="244.3" y="192">Drawn By:</text>
<text x="250.9" y="189.6">of</text>
<text x="46.1" y="195.5">1</text>
<text x="113.6" y="195.5">2</text>
<text x="181.1" y="195.5">3</text>
<text x="248.6" y="195.5">4</text>
</g>
<g font-size="2.1" fill="#000080">
<text x="77.6" y="27.5">T1</text>
<text x="85.3" y="27.5">DD13</text>
<text x="97.4" y="24.5">R?</text>
<text x="97.4" y="28.2">270R</text>
<text x="205.3" y="27.5">DD8</text>
<text x="217.3" y="29.2">DR5A</text>
<text x="247.9" y="27.5">DJ1</text>
<text x="51.1" y="34.6">R?</text>
<text x="64.2" y="32.3">C?</text>
<text x="69.8" y="32.3">R?</text>
<text x="69.8" y="34.6">330K</text>
<text x="85.3" y="34.6">DIODE</text>
<text x="97.4" y="34.4">DC11</text>
<text x="109.1" y="34.4">DC23</text>
<text x="130.3" y="31.5">DR60B</text>
<text x="130.3" y="35.3">150R</text>
<text x="144.4" y="32.3">DPH1</text>
<text x="170.3" y="33.9">R?</text>
<text x="195.9" y="32.3">DC15</text>
<text x="205.3" y="34.4">DIODE</text>
<text x="217.3" y="32.7">20R</text>
<text x="222" y="33.9">DR5B</text>
<text x="51.1" y="36.9">330K</text>
<text x="64.2" y="36.9">CAP</text>
<text x="85.3" y="39.3">DD3</text>
<text x="97.4" y="36.7">470u/10V</text>
<text x="109.1" y="36.7">CAP</text>
<text x="132.7" y="38.6">DR60A</text>
<text x="160.6" y="39.3">D?</text>
<text x="170.3" y="37.6">150R</text>
<text x="172.6" y="40.9">R?</text>
<text x="184.4" y="40.9">R?</text>
<text x="195.9" y="39.3">CAP</text>
<text x="207.9" y="41.2">C?</text>
<text x="222" y="37.4">20R</text>
<text x="52.4" y="44">C?</text>
<text x="71.5" y="46.1">DD2</text>
<text x="85.3" y="46.1">DIODE</text>
<text x="97.4" y="46.1">DC9</text>
<text x="109.1" y="45.6">DR38</text>
<text x="132.7" y="42.3">150R</text>
<text x="144.4" y="46.3">TLP251</text>
<text x="160.6" y="46.1">DIODE</text>
<text x="172.6" y="44.5">30R</text>
<text x="184.4" y="44.5">15K</text>
<text x="205.6" y="43.3">220u/25V</text>
<text x="52.4" y="50.8">33u/25V</text>
<text x="59.9" y="53.2">DQ1</text>
<text x="71.5" y="48.4">DIODE</text>
<text x="85.3" y="51.1">DD4</text>
<text x="97.4" y="48.4">220u/25V</text>
<text x="109.1" y="49.4">4.7K</text>
<text x="130.3" y="52.7">DR59B</text>
<text x="144.4" y="53.4">DPH2</text>
<text x="195.9" y="53.4">DC17</text>
<text x="205.3" y="48.7">D?</text>
<text x="26.8" y="59.7">DR20</text>
<text x="55.3" y="56">MOSFET N1</text>
<text x="85.3" y="57.8">DIODE</text>
<text x="97.4" y="57.8">DC12</text>
<text x="109.1" y="57.3">DR47</text>
<text x="130.3" y="56.4">150R</text>
<text x="132.7" y="59.7">DR59A</text>
<text x="170.3" y="55">R?</text>
<text x="170.3" y="58.8">150R</text>
<text x="205.3" y="55.5">DIODE</text>
<text x="254.9" y="59.7">R?</text>
<text x="26.8" y="63.5">15K</text>
<text x="87.7" y="65.1">DD1</text>
<text x="97.4" y="60.2">220u/25V</text>
<text x="109.1" y="61.1">4.7K</text>
<text x="132.7" y="63.5">150R</text>
<text x="160.6" y="60.5">D?</text>
<text x="172.6" y="62.1">R?</text>
<text x="172.6" y="65.6">30R</text>
<text x="184.4" y="62.1">R?</text>
<text x="184.4" y="65.6">15K</text>
<text x="195.9" y="60.5">CAP</text>
<text x="205.6" y="64.4">220u/25V</text>
<text x="207.9" y="62.3">C?</text>
<text x="254.9" y="63.5">33K</text>
<text x="57.1" y="69.4">DD21</text>
<text x="57.1" y="71.5">ZENER2</text>
<text x="99.7" y="66.7">DR34</text>
<text x="99.7" y="70.5">2R2</text>
<text x="144.4" y="67.5">TLP251</text>
<text x="160.6" y="67.2">DIODE</text>
<text x="205.3" y="69.8">D?</text>
<text x="233.8" y="67.5">DCS2</text>
<text x="247.9" y="66.7">R?</text>
<text x="247.9" y="70.5">9.1K</text>
<text x="252.6" y="67.5">6</text>
<text x="262.2" y="67.2">U?</text>
<text x="264.3" y="69.8">7</text>
<text x="62.8" y="74.5">DR2A</text>
<text x="62.8" y="76.9">1R5</text>
<text x="74.6" y="76.9">DR2B</text>
<text x="87.7" y="72.2">DIODE</text>
<text x="109.8" y="72.2">DR43</text>
<text x="109.8" y="74.5">6.8K</text>
<text x="118.5" y="74.3">DC23</text>
<text x="118.5" y="76.6">CAP</text>
<text x="130.3" y="73.8">DR58B</text>
<text x="130.3" y="77.6">150R</text>
<text x="144.4" y="74.5">DPH3</text>
<text x="170.3" y="76.1">R?</text>
<text x="195.9" y="74.5">DC20</text>
<text x="205.3" y="76.6">DIODE</text>
<text x="252.6" y="72.2">5</text>
<text x="262.2" y="74.8">TL072</text>
<text x="52.7" y="83.2">R?</text>
<text x="52.7" y="80.9">DIODE</text>
<text x="55" y="78.8">DD5</text>
<text x="72.2" y="79.2">1R5</text>
<text x="132.7" y="80.9">DR58A</text>
<text x="160.6" y="81.5">D?</text>
<text x="170.3" y="79.9">150R</text>
<text x="172.6" y="83.2">R?</text>
<text x="184.4" y="83.2">R?</text>
<text x="195.9" y="81.5">CAP</text>
<text x="207.9" y="83.4">DC10</text>
<text x="33.2" y="87.9">OPTOISO1</text>
<text x="35.5" y="85.8">DPH4</text>
<text x="52.7" y="86.7">39R</text>
<text x="62.8" y="88.6">DR18</text>
<text x="95" y="85.8">C?</text>
<text x="95" y="87.9">470u/25V</text>
<text x="132.7" y="84.6">150R</text>
<text x="144.4" y="88.6">TLP251</text>
<text x="160.6" y="88.4">DIODE</text>
<text x="172.6" y="86.7">30R</text>
<text x="184.4" y="86.7">15K</text>
<text x="205.6" y="85.5">220u/25V</text>
<text x="254.9" y="85.5">R?</text>
<text x="254.9" y="89.3">33K</text>
<text x="62.8" y="90.9">12K</text>
<text x="71.5" y="90.5">DC14</text>
<text x="71.5" y="92.6">CAP</text>
<text x="130.3" y="94.9">DR64B</text>
<text x="144.4" y="95.7">DPH6</text>
<text x="233.8" y="93.3">DCS1</text>
<text x="247.9" y="92.6">R?</text>
<text x="252.6" y="93.3">2</text>
<text x="259.6" y="93.3">8</text>
<text x="262.2" y="93.1">U?</text>
<text x="264.3" y="95.7">1</text>
<text x="130.3" y="98.7">150R</text>
<text x="170.3" y="97.3">R?</text>
<text x="170.3" y="101">150R</text>
<text x="247.9" y="96.4">9.1K</text>
<text x="252.6" y="98">3</text>
<text x="259.6" y="100.3">4</text>
<text x="262.2" y="100.6">TL072</text>
<text x="32.3" y="102.7">R?</text>
<text x="32.3" y="105.1">150R</text>
<text x="76.2" y="102.5">DD11</text>
<text x="76.2" y="104.8">DIODE</text>
<text x="132.7" y="102">DR64A</text>
<text x="132.7" y="105.8">150R</text>
<text x="160.6" y="102.7">D?</text>
<text x="172.6" y="104.3">R?</text>
<text x="172.6" y="107.9">30R</text>
<text x="184.4" y="104.3">R?</text>
<text x="184.4" y="107.9">15K</text>
<text x="144.4" y="109.7">TLP251</text>
<text x="160.6" y="109.5">DIODE</text>
<text x="238.4" y="111.9">DC26</text>
<text x="259.6" y="110.7">DCS3</text>
<text x="24.2" y="116.6">U?</text>
<text x="32.3" y="114.5">R?</text>
<text x="32.3" y="116.8">1.6K</text>
<text x="130.3" y="116.1">DR63B</text>
<text x="130.3" y="119.8">150R</text>
<text x="144.4" y="116.8">DPH7</text>
<text x="170.3" y="118.5">R?</text>
<text x="238.4" y="114.2">CAP</text>
<text x="64.4" y="123.1">R?</text>
<text x="132.7" y="123.1">DR63A</text>
<text x="160.6" y="123.9">D?</text>
<text x="170.3" y="122.2">150R</text>
<text x="172.6" y="125.5">R?</text>
<text x="184.4" y="125.5">R?</text>
<text x="24.2" y="126.4">TL431</text>
<text x="32.3" y="126.2">R?</text>
<text x="32.3" y="128.5">1.5K</text>
<text x="57.4" y="130.1">R?</text>
<text x="64.4" y="126.7">510R</text>
<text x="68.9" y="128.5">D?</text>
<text x="132.7" y="126.9">150R</text>
<text x="144.4" y="130.9">TLP251</text>
<text x="160.6" y="130.7">DIODE</text>
<text x="172.6" y="129">30R</text>
<text x="184.4" y="129">15K</text>
<text x="239.2" y="130.9">DR57</text>
<text x="57.4" y="133.7">30R</text>
<text x="68.9" y="135.3">DIODE</text>
<text x="130.3" y="137.3">DR62B</text>
<text x="144.4" y="137.9">DPH8</text>
<text x="231.4" y="133">DD24</text>
<text x="231.4" y="135.3">DIODE</text>
<text x="239.2" y="133.2">10R</text>
<text x="245.8" y="135.3">DD22A,B,DD23A,B</text>
<text x="40.9" y="142.4">C?</text>
<text x="59.8" y="142.6">AU1</text>
<text x="130.3" y="141">150R</text>
<text x="170.3" y="139.5">R?</text>
<text x="170.3" y="143.4">150R</text>
<text x="245.8" y="138.2">1N4148*4</text>
<text x="40.9" y="144.7">CAP</text>
<text x="59.8" y="145">2842</text>
<text x="132.7" y="144.3">DR62A</text>
<text x="132.7" y="148">150R</text>
<text x="160.6" y="145">D?</text>
<text x="172.6" y="146.7">R?</text>
<text x="184.4" y="146.7">R?</text>
<text x="47.8" y="152">C?</text>
<text x="66.8" y="151.3">R?</text>
<text x="66.8" y="155">6.8K</text>
<text x="144.4" y="152">TLP251</text>
<text x="160.6" y="151.8">DIODE</text>
<text x="172.6" y="150.1">30R</text>
<text x="184.4" y="150.1">15K</text>
<text x="33.9" y="158.8">C?</text>
<text x="33.9" y="161.2">CAP</text>
<text x="43.3" y="160.7">R?</text>
<text x="47.8" y="158.8">CAP</text>
<text x="64.4" y="156.5">C?</text>
<text x="64.4" y="158.8">CAP</text>
<text x="130.3" y="158.3">DR65B</text>
<text x="144.4" y="159.1">DPH5</text>
<text x="170.3" y="160.7">R?</text>
<text x="43.3" y="164.3">180K</text>
<text x="43.3" y="167.7">R?</text>
<text x="130.3" y="162.2">150R</text>
<text x="132.7" y="165.5">DR65A</text>
<text x="170.3" y="164.4">150R</text>
<text x="182.7" y="166.1">R?</text>
<text x="43.3" y="171.3">100K</text>
<text x="78.3" y="173.4">D?</text>
<text x="132.7" y="169.2">150R</text>
<text x="144.4" y="173.2">TLP251</text>
<text x="182.7" y="168.5">15K</text>
<text x="40.9" y="174.8">R?</text>
<text x="40.9" y="178.3">750R</text>
<text x="66.8" y="174.8">R?</text>
<text x="66.8" y="178.6">1K</text>
<text x="57.4" y="180">C?</text>
<text x="57.4" y="182.3">CAP</text>
<text x="78.3" y="180">ZENER2</text>
<text x="264.3" y="192">李和明</text>
<text x="266.7" y="189.6">1/1</text>
</g>
<g font-size="2.1" fill="#800000">
<text x="126.1" y="29.9">VCC</text>
<text x="22.8" y="31.1">P</text>
<text x="109.6" y="31.1">+5V</text>
<text x="184.8" y="35.7">G1 E1</text>
<text x="229.5" y="31.1">V+</text>
<text x="238.3" y="35.7">Us</text>
<text x="238.7" y="33.5">Iu</text>
<text x="267.1" y="33.5">Iw</text>
<text x="22.6" y="40.5">N</text>
<text x="124.6" y="40.5">G1'</text>
<text x="235.9" y="40.5">+15V</text>
<text x="236.8" y="38.1">+5V</text>
<text x="267.1" y="40.5">-15V</text>
<text x="109.6" y="42.8">-15V</text>
<text x="237.5" y="47.5">G6'</text>
<text x="237.5" y="45.1">G4'</text>
<text x="237.5" y="42.8">G2'</text>
<text x="267.1" y="47.5">G5'</text>
<text x="267.1" y="45.1">G3'</text>
<text x="267.1" y="42.8">G1'</text>
<text x="126.1" y="51.1">VCC</text>
<text x="237.5" y="49.9">G7'</text>
<text x="267.1" y="49.9">VCC</text>
<text x="267.1" y="52.2">OC</text>
<text x="109.6" y="54.5">+15V</text>
<text x="184.8" y="56.9">G3 E3</text>
<text x="124.6" y="61.6">G3'</text>
<text x="243.7" y="61.6">+15V</text>
<text x="243.7" y="63.9">-15V</text>
<text x="119" y="68.7">Us</text>
<text x="269.5" y="71">Iv</text>
<text x="126.1" y="72.2">VCC</text>
<text x="95.5" y="82.7">V+</text>
<text x="124.6" y="82.7">G5'</text>
<text x="184.8" y="78.1">G5 E5</text>
<text x="243.7" y="87.5">+15V</text>
<text x="243.7" y="89.8">-15V</text>
<text x="262.5" y="89.8">+15V</text>
<text x="126.1" y="93.3">VCC</text>
<text x="184.8" y="99.2">G2 E2</text>
<text x="271.9" y="96.9">Iu</text>
<text x="124.6" y="103.9">G2'</text>
<text x="262.5" y="103.9">-15V</text>
<text x="34.4" y="110.9">+5V</text>
<text x="266.2" y="109.7">P</text>
<text x="270.7" y="109.7">N</text>
<text x="52.2" y="116.8">2</text>
<text x="126.1" y="114.5">VCC</text>
<text x="230" y="119.1">OC</text>
<text x="124.6" y="125">G4'</text>
<text x="184.8" y="120.3">G4 E4</text>
<text x="81.4" y="132.1">4</text>
<text x="126.1" y="135.6">VCC</text>
<text x="265.8" y="137.9">P1</text>
<text x="270.2" y="137.9">N1</text>
<text x="32.4" y="139.1">6</text>
<text x="81.4" y="139.1">1</text>
<text x="184.8" y="141.5">G6 E6</text>
<text x="124.6" y="146.1">G6'</text>
<text x="126.1" y="156.7">VCC</text>
<text x="124.6" y="167.3">G7'</text>
<text x="184.8" y="162.6">GB</text>
<text x="37.2" y="169.6">5</text>
<text x="34.8" y="176.7">3</text>
</g>
</svg>
